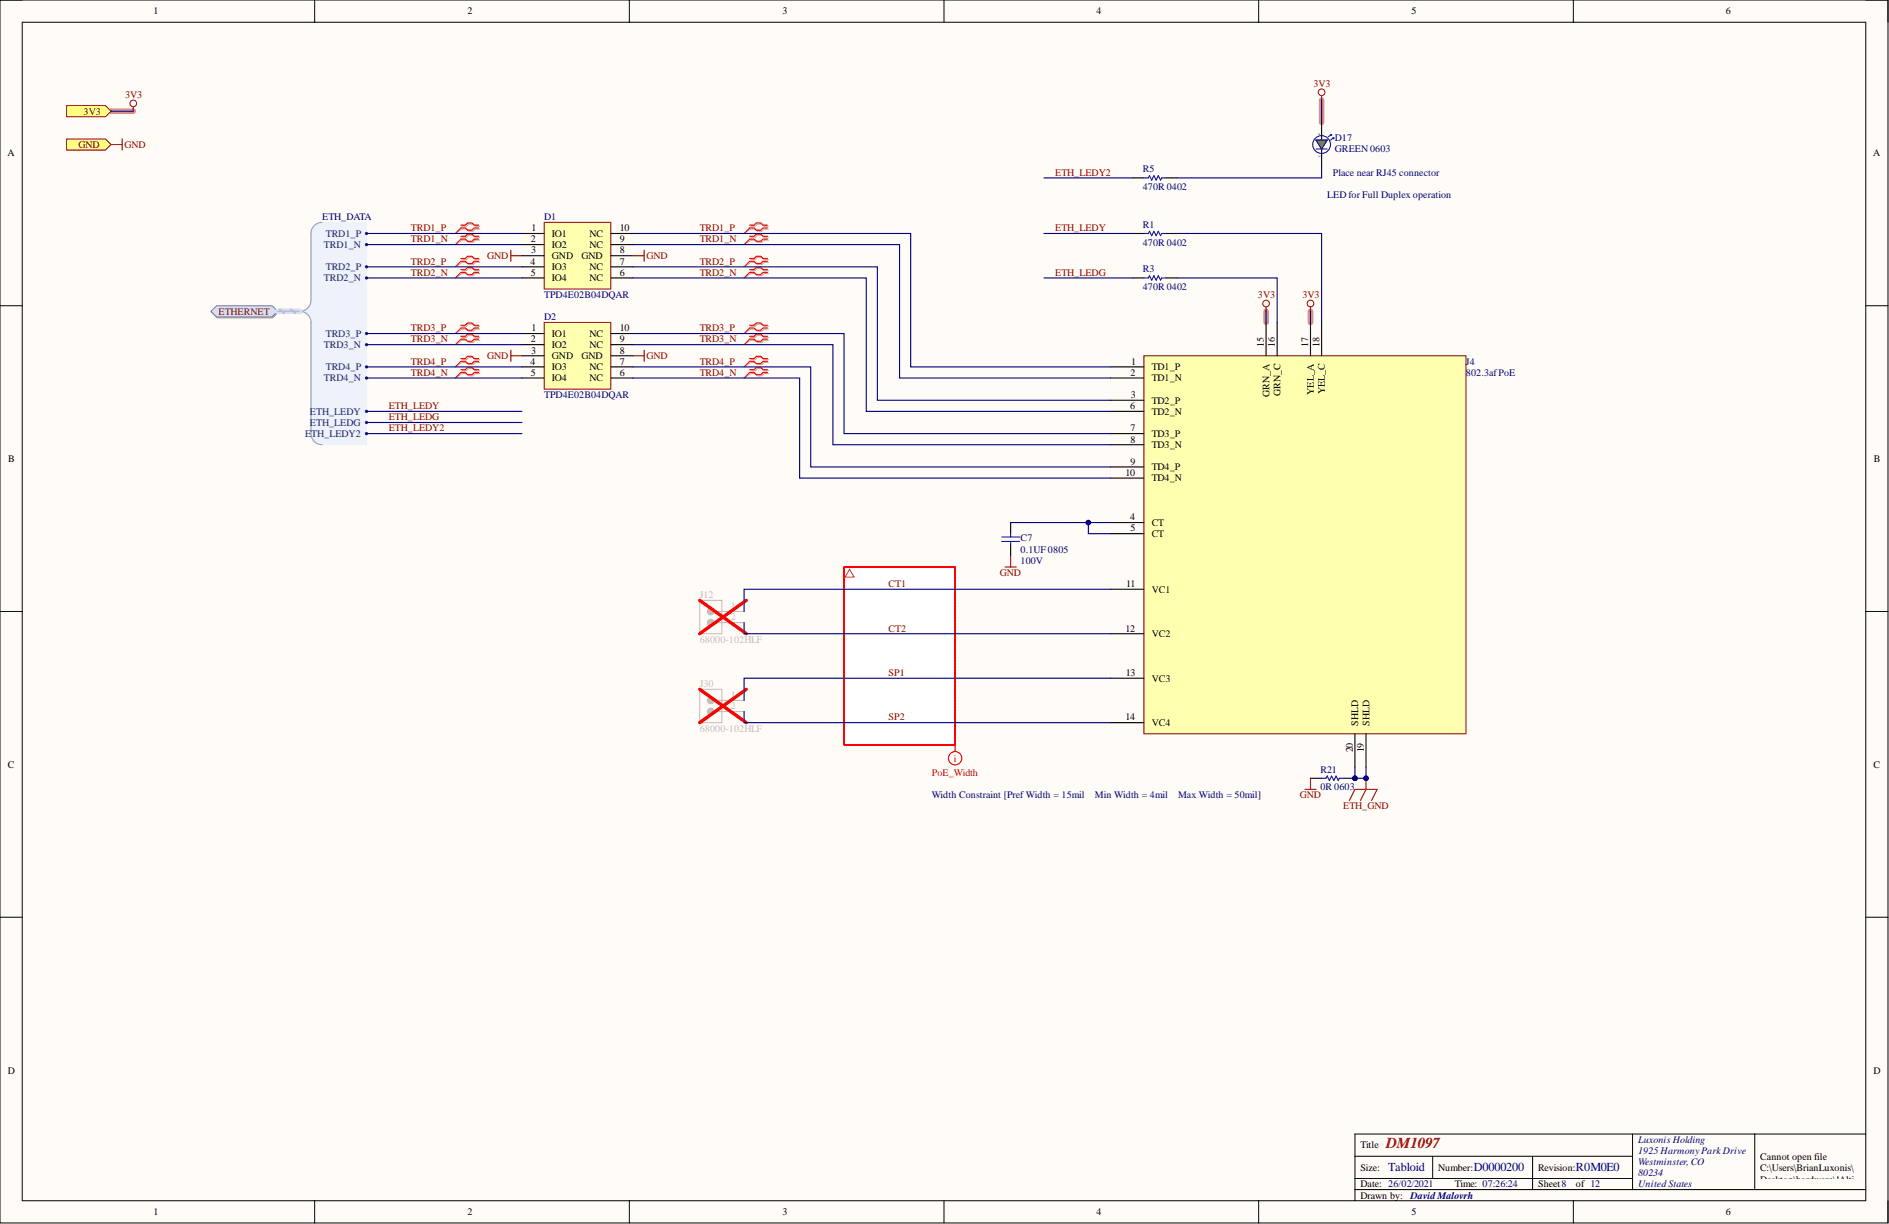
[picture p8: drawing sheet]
<svg xmlns="http://www.w3.org/2000/svg" width="431mm" height="279mm" viewBox="0 0 431 279" stroke-linecap="round" stroke-linejoin="round" font-family="sans-serif">
<path d="M0 0h431.2v279.2h-431.2z" fill-rule="evenodd" fill="#fffcf8"/>
<path d="M0 0h431.2v279.2h-431.2z" fill="none" stroke="#000" stroke-width=".23"/>
<path d="M5.1 5.1h421v269h-421z" fill-rule="evenodd" fill="#fffcf8"/>
<g fill="none" stroke="#000" stroke-width=".23">
<path d="M0 0h5.1M5.1 5.1h421v269h-421zM71.9 0v5.1M143.7 0v5.1M215.6 0v5.1M287.5 0v5.1M359.3 0v5.1M426.1 0h5.1v5.1M0 69.8h5.1M426.1 69.8h5.1M0 139.6h5.1M426.1 139.6h5.1"/>
<path d="M0 209.4h5.1M426.1 209.4h5.1M71.9 274.1v5.1M143.7 274.1v5.1M215.6 274.1v5.1M287.5 274.1v5.1M359.3 274.1v5.1M431.2 274.1v5.1"/>
</g>
<path d="M192.8 129.4h25.3v40.6h-25.3z" fill-rule="evenodd" fill="#fff"/>
<path d="M25.4 25.4h5M301.9 22.8v5.1M289.2 71.1v2.5M299.3 71.1v2.5" fill="none" stroke="#ec768e" stroke-width="1.3"/>
<path d="M372.9 258.9v12.7M400.8 258.9v12.7M426.1 258.9h-116.6v15.2M309.5 263.9h63.4M309.5 271.6h116.6M309.5 269h63.4M327.2 263.9v5.1M350 263.9v7.7" fill="none" stroke="#000" stroke-width=".23"/>
<g fill="none" stroke="#d0a19e" stroke-width=".25">
<path d="M105.5 51.6h1l.5-.5h1.1l.5 .5h1M105.5 52.3h1l.5 .5h1.1l.5-.5h1M105.5 54.2h1l.5-.5h1.1l.5 .5h1M105.5 54.8h1l.5 .5h1.1l.5-.5h1M105.5 59.3h1l.5-.5h1.1l.5 .5h1M105.5 59.9h1l.5 .5h1.1l.5-.5h1M105.5 61.8h1l.5-.5h1.1l.5 .5h1M105.5 62.4h1l.5 .5h1.1l.5-.5h1M105.5 74.5h1l.5-.5h1.1l.5 .5h1M105.5 75.1h1l.5 .5h1.1l.5-.5h1M105.5 77h1l.5-.5h1.1l.5 .5h1M105.5 77.7h1l.5 .5h1.1l.5-.5h1"/>
<path d="M105.5 82.1h1l.5-.5h1.1l.5 .5h1M105.5 82.7h1l.5 .5h1.1l.5-.5h1M105.5 84.6h1l.5-.5h1.1l.5 .5h1M105.5 85.3h1l.5 .5h1.1l.5-.5h1"/>
</g>
<path d="M105.5 52.3l-1.5 1M105.5 54.8l-1.5 1M105.5 59.9l-1.5 1M105.5 62.4l-1.5 1M105.5 75.1l-1.5 1M105.5 77.7l-1.5 1M105.5 82.7l-1.5 1.1M105.5 85.3l-1.5 1" fill="none" stroke="#d0a19e" stroke-width=".23"/>
<g fill="none" stroke="#f00" stroke-width=".25">
<path d="M105.3 51.4h1l.5-.5h1l.5 .5h1M105.3 52h1l.5 .5h1l.5-.5h1M105.3 53.9h1l.5-.5h1l.5 .5h1M105.3 54.6h1l.5 .5h1l.5-.5h1M105.3 59h1l.5-.5h1l.5 .5h1M105.3 59.6h1l.5 .5h1l.5-.5h1M105.3 61.5h1l.5-.5h1l.5 .5h1M105.3 62.2h1l.5 .5h1l.5-.5h1M105.3 74.2h1l.5-.5h1l.5 .5h1M105.3 74.9h1l.5 .5h1l.5-.5h1M105.3 76.8h1l.5-.5h1l.5 .5h1M105.3 77.4h1l.5 .5h1l.5-.5h1"/>
<path d="M105.3 81.8h1l.5-.5h1l.5 .5h1M105.3 82.5h1l.5 .5h1l.5-.5h1M105.3 84.4h1l.5-.5h1l.5 .5h1M105.3 85h1l.5 .5h1l.5-.5h1"/>
</g>
<path d="M105.3 52l-1.3 1.3M105.3 54.6l-1.3 1.2M105.3 59.6l-1.3 1.3M105.3 62.2l-1.3 1.2M105.3 74.9l-1.3 1.2M105.3 77.4l-1.3 1.3M105.3 82.5l-1.3 1.3M105.3 85l-1.3 1.3" fill="none" stroke="#f00" stroke-width=".23"/>
<path d="M49.6 70h12.7l1.2 1.3-1.2 1.3h-12.7l-1.3-1.3z" fill-rule="evenodd" fill="#bac0ca"/>
<path d="M49.6 70h12.7l1.2 1.3-1.2 1.3h-12.7l-1.3-1.3z" fill="none" stroke="#a6acb6" stroke-width=".23"/>
<path d="M49.5 69.8h12.6l1.3 1.3-1.3 1.2h-12.6l-1.3-1.2z" fill-rule="evenodd" fill="#d5e4ff"/>
<path d="M49.5 69.8h12.6l1.3 1.3-1.3 1.2h-12.6l-1.3-1.2z" fill="none" stroke="#71809b" stroke-width=".23"/>
<path d="M299.3 177.7v2.5M298 180.2h2.6" fill="none" stroke="#800000" stroke-width=".25"/>
<path d="M15.2 31.7h8.9l1.3 1.3-1.3 1.3h-8.9z" fill-rule="evenodd" fill="#ffff80"/>
<path d="M15.2 31.7h8.9l1.3 1.3-1.3 1.3h-8.9z" fill="none" stroke="#800000" stroke-width=".23"/>
<path d="M25.4 33h2.5M27.9 31.7v2.6M116.7 57.1v2.5M116.7 58.4h2.5" fill="none" stroke="#800000" stroke-width=".25"/>
<path d="M258.7 53.3h2.6M266.3 53.3h2.6M258.7 63.4h2.6M266.3 63.4h2.6M230.8 119.3v2.5M230.8 124.4v2.5" fill="none" stroke="#000" stroke-width=".25"/>
<path d="M261.3 53.3h1l.2-.5 .5 1 .6-1 .5 1 .5-1 .5 1 .2-.5h1M261.3 63.4h1l.2-.5 .5 1.1 .6-1.1 .5 1.1 .5-1.1 .5 1.1 .2-.6h1M228.8 122.6h4.1M228.8 123.6h4.1M230.8 121.8v.8M230.8 123.6v.8" fill="none" stroke="#00f" stroke-width=".25"/>
<path d="M15.2 24.1h8.9l1.3 1.3-1.3 1.2h-8.9z" fill-rule="evenodd" fill="#ffff80"/>
<path d="M15.2 24.1h8.9l1.3 1.3-1.3 1.2h-8.9z" fill="none" stroke="#800000" stroke-width=".23"/>
<path d="M192.7 169.8l.1 .2zM192.7 169.4l.1 .3zM192.7 169.1l.1 .3zM192.7 168.8l.1 .2zM192.7 168.4l.1 .3zM192.7 168.1l.1 .2zM192.7 167.8l.1 .2zM192.7 167.4l.1 .3zM192.7 167.1l.1 .2zM192.7 166.7l.1 .3zM192.7 166.4l.1 .3zM192.7 166.1l.1 .2zM192.7 165.7l.1 .3zM192.7 165.4l.1 .2zM192.7 165l.1 .3zM192.7 164.7l.1 .3zM192.7 164.4l.1 .2zM192.7 164l.1 .3zM192.7 163.7l.1 .2zM192.7 163.4l.1 .2zM192.7 163l.1 .3zM192.7 162.7l.1 .2zM192.7 162.3l.1 .3zM192.7 162l.1 .3zM192.7 161.7l.1 .2zM192.7 161.3l.1 .3zM192.7 161l.1 .2zM192.7 160.6l.1 .3zM192.7 160.3l.1 .3zM192.7 160l.1 .2zM192.7 159.6l.1 .3zM192.7 159.3l.1 .2zM192.7 159l.1 .2zM192.7 158.6l.1 .3zM192.7 158.3l.1 .2zM192.7 157.9l.1 .3zM192.7 157.6l.1 .3zM192.7 157.3l.1 .2zM192.7 156.9l.1 .3zM192.7 156.6l.1 .2zM192.7 156.2l.1 .3zM192.7 155.9l.1 .3zM192.7 155.6l.1 .2zM192.7 155.2l.1 .3zM192.7 154.9l.1 .2zM192.7 154.6l.1 .2zM192.7 154.2l.1 .3zM192.7 153.9l.1 .2zM192.7 153.5l.1 .3zM192.7 153.2l.1 .3zM192.7 152.9l.1 .2zM192.7 152.5l.1 .3zM192.7 152.2l.1 .2zM192.7 151.9l.1 .2zM192.7 151.5l.1 .3zM192.7 151.2l.1 .2zM192.7 150.8l.1 .3zM192.7 150.5l.1 .3zM192.7 150.2l.1 .2zM192.7 149.8l.1 .3zM192.7 149.5l.1 .2zM192.7 149.1l.1 .3zM192.7 148.8l.1 .3zM192.7 148.5l.1 .2zM192.7 148.1l.1 .3zM192.7 147.8l.1 .2zM192.7 147.5l.1 .2zM192.7 147.1l.1 .3zM192.7 146.8l.1 .2zM192.7 146.4l.1 .3zM192.7 146.1l.1 .3zM192.7 145.8l.1 .2zM192.7 145.4l.1 .3zM192.7 145.1l.1 .2zM192.7 144.7l.1 .3zM192.7 144.4l.1 .3zM192.7 144.1l.1 .2zM192.7 143.7l.1 .3zM192.7 143.4l.1 .2zM192.7 143.1l.1 .2zM192.7 142.7l.1 .3zM192.7 142.4l.1 .2zM192.7 142l.1 .3zM192.7 141.7l.1 .3zM192.7 141.4l.1 .2zM192.7 141l.1 .3zM192.7 140.7l.1 .2zM192.7 140.3l.1 .3zM192.7 140l.1 .3zM192.7 139.7l.1 .2zM192.7 139.3l.1 .3zM192.7 139l.1 .2zM192.7 138.7l.1 .2zM192.7 138.3l.1 .3zM192.7 138l.1 .2zM192.7 137.6l.1 .3zM192.7 137.3l.1 .3zM192.7 137l.1 .2zM192.7 136.6l.1 .3zM192.7 136.3l.1 .2zM192.7 135.9l.1 .3zM192.7 135.6l.1 .3zM192.7 135.3l.1 .2zM192.7 134.9l.1 .3zM192.7 134.6l.1 .2zM192.7 134.3l.1 .2zM192.7 133.9l.1 .3zM192.7 133.6l.1 .2zM192.7 133.2l.1 .3zM192.7 132.9l.1 .3zM192.7 132.6l.1 .2zM192.7 132.2l.1 .3zM192.7 131.9l.1 .2zM192.7 131.5l.1 .3zM192.7 131.2l.1 .3zM192.7 130.9l.1 .2zM192.7 130.5l.1 .3zM192.7 130.2l.1 .2zM192.7 129.9l.1 .2zM192.7 129.5l.1 .3zM192.8 129.4l.2 .1zM193.1 129.4l.3 .1zM193.5 129.4l.2 .1zM193.8 129.4l.2 .1zM194.1 129.4l.3 .1zM194.5 129.4l.2 .1zM194.8 129.4l.3 .1zM195.1 129.4l.3 .1zM195.5 129.4l.2 .1zM195.8 129.4l.3 .1zM196.2 129.4l.2 .1zM196.5 129.4l.3 .1zM196.8 129.4l.3 .1zM197.2 129.4l.2 .1zM197.5 129.4l.3 .1zM197.9 129.4l.2 .1zM198.2 129.4l.2 .1zM198.5 129.4l.3 .1zM198.9 129.4l.2 .1zM199.2 129.4l.3 .1zM199.5 129.4l.3 .1zM199.9 129.4l.2 .1zM200.2 129.4l.3 .1zM200.6 129.4l.2 .1zM200.9 129.4l.3 .1zM201.2 129.4l.3 .1zM201.6 129.4l.2 .1zM201.9 129.4l.3 .1zM202.2 129.4l.3 .1zM202.6 129.4l.2 .1zM202.9 129.4l.3 .1zM203.3 129.4l.2 .1zM203.6 129.4l.3 .1zM203.9 129.4l.3 .1zM204.3 129.4l.2 .1zM204.6 129.4l.3 .1zM205 129.4l.2 .1zM205.3 129.4l.2 .1zM205.6 129.4l.3 .1zM206 129.4l.2 .1zM206.3 129.4l.3 .1zM206.6 129.4l.3 .1zM207 129.4l.2 .1zM207.3 129.4l.3 .1zM207.7 129.4l.2 .1zM208 129.4l.3 .1zM208.3 129.4l.3 .1zM208.7 129.4l.2 .1zM209 129.4l.3 .1zM209.4 129.4l.2 .1zM209.7 129.4l.2 .1zM210 129.4l.3 .1zM210.4 129.4l.2 .1zM210.7 129.4l.3 .1zM211 129.4l.3 .1zM211.4 129.4l.2 .1zM211.7 129.4l.3 .1zM212.1 129.4l.2 .1zM212.4 129.4l.2 .1zM212.7 129.4l.3 .1zM213.1 129.4l.2 .1zM213.4 129.4l.3 .1zM213.7 129.4l.3 .1zM214.1 129.4l.2 .1zM214.4 129.4l.3 .1zM214.8 129.4l.2 .1zM215.1 129.4l.3 .1zM215.4 129.4l.3 .1zM215.8 129.4l.2 .1zM216.1 129.4l.3 .1zM216.5 129.4l.2 .1zM216.8 129.4l.2 .1zM217.1 129.4l.3 .1zM217.5 129.4l.2 .1zM217.8 129.4l.3 .1zM218.1 129.4l.1 .3zM218.1 129.8l.1 .2zM218.1 130.1l.1 .3zM218.1 130.4l.1 .3zM218.1 130.8l.1 .2zM218.1 131.1l.1 .3zM218.1 131.5l.1 .2zM218.1 131.8l.1 .3zM218.1 132.1l.1 .3zM218.1 132.5l.1 .2zM218.1 132.8l.1 .3zM218.1 133.2l.1 .2zM218.1 133.5l.1 .2zM218.1 133.8l.1 .3zM218.1 134.2l.1 .2zM218.1 134.5l.1 .3zM218.1 134.8l.1 .3zM218.1 135.2l.1 .2zM218.1 135.5l.1 .3zM218.1 135.9l.1 .2zM218.1 136.2l.1 .3zM218.1 136.5l.1 .3zM218.1 136.9l.1 .2zM218.1 137.2l.1 .3zM218.1 137.6l.1 .2zM218.1 137.9l.1 .2zM218.1 138.2l.1 .3zM218.1 138.6l.1 .2zM218.1 138.9l.1 .3zM218.1 139.2l.1 .3zM218.1 139.6l.1 .2zM218.1 139.9l.1 .3zM218.1 140.3l.1 .2zM218.1 140.6l.1 .3zM218.1 140.9l.1 .3zM218.1 141.3l.1 .2zM218.1 141.6l.1 .3zM218.1 142l.1 .2zM218.1 142.3l.1 .2zM218.1 142.6l.1 .3zM218.1 143l.1 .2zM218.1 143.3l.1 .3zM218.1 143.6l.1 .3zM218.1 144l.1 .2zM218.1 144.3l.1 .3zM218.1 144.7l.1 .2zM218.1 145l.1 .3zM218.1 145.3l.1 .3zM218.1 145.7l.1 .2zM218.1 146l.1 .3zM218.1 146.4l.1 .2zM218.1 146.7l.1 .2zM218.1 147l.1 .3zM218.1 147.4l.1 .2zM218.1 147.7l.1 .3zM218.1 148l.1 .3zM218.1 148.4l.1 .2zM218.1 148.7l.1 .3zM218.1 149.1l.1 .2zM218.1 149.4l.1 .3zM218.1 149.7l.1 .3zM218.1 150.1l.1 .2zM218.1 150.4l.1 .3zM218.1 150.8l.1 .2zM218.1 151.1l.1 .2zM218.1 151.4l.1 .3zM218.1 151.8l.1 .2zM218.1 152.1l.1 .3zM218.1 152.4l.1 .3zM218.1 152.8l.1 .2zM218.1 153.1l.1 .3zM218.1 153.5l.1 .2zM218.1 153.8l.1 .2zM218.1 154.1l.1 .3zM218.1 154.5l.1 .2zM218.1 154.8l.1 .3zM218.1 155.1l.1 .3zM218.1 155.5l.1 .2zM218.1 155.8l.1 .3zM218.1 156.2l.1 .2zM218.1 156.5l.1 .3zM218.1 156.8l.1 .3zM218.1 157.2l.1 .2zM218.1 157.5l.1 .3zM218.1 157.9l.1 .2zM218.1 158.2l.1 .2zM218.1 158.5l.1 .3zM218.1 158.9l.1 .2zM218.1 159.2l.1 .3zM218.1 159.5l.1 .3zM218.1 159.9l.1 .2zM218.1 160.2l.1 .3zM218.1 160.6l.1 .2zM218.1 160.9l.1 .3zM218.1 161.2l.1 .3zM218.1 161.6l.1 .2zM218.1 161.9l.1 .3zM218.1 162.3l.1 .2zM218.1 162.6l.1 .2zM218.1 162.9l.1 .3zM218.1 163.3l.1 .2zM218.1 163.6l.1 .3zM218.1 163.9l.1 .3zM218.1 164.3l.1 .2zM218.1 164.6l.1 .3zM218.1 165l.1 .2zM218.1 165.3l.1 .3zM218.1 165.6l.1 .3zM218.1 166l.1 .2zM218.1 166.3l.1 .3zM218.1 166.7l.1 .2zM218.1 167l.1 .2zM218.1 167.3l.1 .3zM218.1 167.7l.1 .2zM218.1 168l.1 .3zM218.1 168.3l.1 .3zM218.1 168.7l.1 .2zM218.1 169l.1 .3zM218.1 169.4l.1 .2zM218.1 169.7l.1 .3zM217.9 170l.2 .1zM217.6 170l.2 .1zM217.2 170l.3 .1zM216.9 170l.2 .1zM216.5 170l.3 .1zM216.2 170l.3 .1zM215.9 170l.2 .1zM215.5 170l.3 .1zM215.2 170l.2 .1zM214.8 170l.3 .1zM214.5 170l.3 .1zM214.2 170l.2 .1zM213.8 170l.3 .1zM213.5 170l.2 .1zM213.2 170l.2 .1zM212.8 170l.3 .1zM212.5 170l.2 .1zM212.1 170l.3 .1zM211.8 170l.3 .1zM211.5 170l.2 .1zM211.1 170l.3 .1zM210.8 170l.2 .1zM210.5 170l.2 .1zM210.1 170l.3 .1zM209.8 170l.2 .1zM209.4 170l.3 .1zM209.1 170l.3 .1zM208.8 170l.2 .1zM208.4 170l.3 .1zM208.1 170l.2 .1zM207.7 170l.3 .1zM207.4 170l.3 .1zM207.1 170l.2 .1zM206.7 170l.3 .1zM206.4 170l.2 .1zM206.1 170l.2 .1zM205.7 170l.3 .1zM205.4 170l.2 .1zM205 170l.3 .1zM204.7 170l.3 .1zM204.4 170l.2 .1zM204 170l.3 .1zM203.7 170l.2 .1zM203.3 170l.3 .1zM203 170l.3 .1zM202.7 170l.2 .1zM202.3 170l.3 .1zM202 170l.2 .1zM201.7 170l.2 .1zM201.3 170l.3 .1zM201 170l.2 .1zM200.6 170l.3 .1zM200.3 170l.3 .1zM200 170l.2 .1zM199.6 170l.3 .1zM199.3 170l.2 .1zM199 170l.2 .1zM198.6 170l.3 .1zM198.3 170l.2 .1zM197.9 170l.3 .1zM197.6 170l.3 .1zM197.3 170l.2 .1zM196.9 170l.3 .1zM196.6 170l.2 .1zM196.2 170l.3 .1zM195.9 170l.3 .1zM195.6 170l.2 .1zM195.2 170l.3 .1zM194.9 170l.2 .1zM194.6 170l.2 .1zM194.2 170l.3 .1zM193.9 170l.2 .1zM193.5 170l.3 .1zM193.2 170l.3 .1zM192.9 170l.2 .1z" fill="#f00" stroke="#f00" stroke-width=".23"/>
<path d="M194 129.9l1.1 1.8h-2.1z" fill="none" stroke="#f33" stroke-width=".23"/>
<g fill="none" stroke="#f00" stroke-width=".25">
<path d="M218.1 170v1.6"/>
<circle cx="218.1" cy="173.1" r="1.52"/>
</g>
<path d="M124.3 50.8h15.2v15.2h-15.2z" fill-rule="evenodd" fill="#ffffb0"/>
<path d="M124.3 50.8h15.2v15.2h-15.2z" fill="none" stroke="#800000" stroke-width=".23"/>
<path d="M119.2 53.3h5.1M119.2 55.8h5.1M119.2 58.4h5.1M139.5 53.3h5.1M139.5 55.8h5.1M139.5 58.4h5.1M119.2 60.9h5.1M119.2 63.4h5.1M139.5 60.9h5.1M139.5 63.4h5.1" fill="none" stroke="#000" stroke-width=".25"/>
<path d="M124.3 73.6h15.2v15.2h-15.2z" fill-rule="evenodd" fill="#ffffb0"/>
<path d="M124.3 73.6h15.2v15.2h-15.2z" fill="none" stroke="#800000" stroke-width=".23"/>
<path d="M119.2 76.1h5.1M119.2 78.7h5.1M139.5 76.1h5.1M139.5 78.7h5.1M119.2 81.2h5.1M119.2 83.8h5.1M119.2 86.3h5.1M139.5 81.2h5.1M139.5 83.8h5.1M139.5 86.3h5.1" fill="none" stroke="#000" stroke-width=".25"/>
<path d="M72.3 51.1l1.3-.3h10.1v50.7h-10.1l-1.3-.3-1-1-.3-1.2v-26l-.6-1.1-1.3-.8 1.3-.9 .6-1v-15.9l.3-1.3z" fill-rule="evenodd" fill="#edf2fb"/>
<path d="M72.3 51.1l1.3-.3h10.1v50.7h-10.1l-1.3-.3-1-1-.3-1.2v-26l-.6-1.1-1.3-.8 1.3-.9 .6-1v-15.9l.3-1.3z" fill="none" stroke="#edf2fb" stroke-width=".23"/>
<path d="M73.6 50.8a2.54 2.54 0 0 0-2.6 2.5v15.2a2.53 2.53 0 0 1-2.5 2.6 2.53 2.53 0 0 1 2.5 2.5v25.4a2.53 2.53 0 0 0 2.6 2.5" fill="none" stroke="#8f9ec9" stroke-width=".25"/>
<circle cx="83.7" cy="53.3" r=".25" fill="#003a70"/>
<circle cx="83.7" cy="53.3" r=".25" fill="none" stroke="#003a70" stroke-width=".23"/>
<circle cx="83.7" cy="55.8" r=".25" fill="#003a70"/>
<circle cx="83.7" cy="55.8" r=".25" fill="none" stroke="#003a70" stroke-width=".23"/>
<circle cx="83.7" cy="60.9" r=".25" fill="#003a70"/>
<circle cx="83.7" cy="60.9" r=".25" fill="none" stroke="#003a70" stroke-width=".23"/>
<circle cx="83.7" cy="63.4" r=".25" fill="#003a70"/>
<circle cx="83.7" cy="63.4" r=".25" fill="none" stroke="#003a70" stroke-width=".23"/>
<circle cx="83.7" cy="76.1" r=".25" fill="#003a70"/>
<circle cx="83.7" cy="76.1" r=".25" fill="none" stroke="#003a70" stroke-width=".23"/>
<circle cx="83.7" cy="78.7" r=".25" fill="#003a70"/>
<circle cx="83.7" cy="78.7" r=".25" fill="none" stroke="#003a70" stroke-width=".23"/>
<circle cx="83.7" cy="83.8" r=".25" fill="#003a70"/>
<circle cx="83.7" cy="83.8" r=".25" fill="none" stroke="#003a70" stroke-width=".23"/>
<circle cx="83.7" cy="86.3" r=".25" fill="#003a70"/>
<circle cx="83.7" cy="86.3" r=".25" fill="none" stroke="#003a70" stroke-width=".23"/>
<circle cx="83.7" cy="96.4" r=".25" fill="#003a70"/>
<circle cx="83.7" cy="96.4" r=".25" fill="none" stroke="#003a70" stroke-width=".23"/>
<circle cx="83.7" cy="93.9" r=".25" fill="#003a70"/>
<circle cx="83.7" cy="93.9" r=".25" fill="none" stroke="#003a70" stroke-width=".23"/>
<circle cx="83.7" cy="99" r=".25" fill="#003a70"/>
<circle cx="83.7" cy="99" r=".25" fill="none" stroke="#003a70" stroke-width=".23"/>
<g fill="none" stroke="#d0a19e" stroke-width=".25">
<path d="M171.5 51.6h1l.5-.5h1l.5 .5h1M171.5 52.3h1l.5 .5h1l.5-.5h1M171.5 54.2h1l.5-.5h1l.5 .5h1M171.5 54.8h1l.5 .5h1l.5-.5h1M171.5 59.3h1l.5-.5h1l.5 .5h1M171.5 59.9h1l.5 .5h1l.5-.5h1M171.5 61.8h1l.5-.5h1l.5 .5h1M171.5 62.4h1l.5 .5h1l.5-.5h1M171.5 74.5h1l.5-.5h1l.5 .5h1M171.5 75.1h1l.5 .5h1l.5-.5h1M171.5 77h1l.5-.5h1l.5 .5h1M171.5 77.7h1l.5 .5h1l.5-.5h1"/>
<path d="M171.5 82.1h1l.5-.5h1l.5 .5h1M171.5 82.7h1l.5 .5h1l.5-.5h1M171.5 84.6h1l.5-.5h1l.5 .5h1M171.5 85.3h1l.5 .5h1l.5-.5h1"/>
</g>
<path d="M171.5 52.3l-1.5 1M171.5 54.8l-1.5 1M171.5 59.9l-1.5 1M171.5 62.4l-1.5 1M171.5 75.1l-1.5 1M171.5 77.7l-1.5 1M171.5 82.7l-1.5 1.1M171.5 85.3l-1.5 1" fill="none" stroke="#d0a19e" stroke-width=".23"/>
<g fill="none" stroke="#f00" stroke-width=".25">
<path d="M171.2 51.4h1l.5-.5h1.1l.5 .5h1M171.2 52h1l.5 .5h1.1l.5-.5h1M171.2 53.9h1l.5-.5h1.1l.5 .5h1M171.2 54.6h1l.5 .5h1.1l.5-.5h1M171.2 59h1l.5-.5h1.1l.5 .5h1M171.2 59.6h1l.5 .5h1.1l.5-.5h1M171.2 61.5h1l.5-.5h1.1l.5 .5h1M171.2 62.2h1l.5 .5h1.1l.5-.5h1M171.2 74.2h1l.5-.5h1.1l.5 .5h1M171.2 74.9h1l.5 .5h1.1l.5-.5h1M171.2 76.8h1l.5-.5h1.1l.5 .5h1M171.2 77.4h1l.5 .5h1.1l.5-.5h1"/>
<path d="M171.2 81.8h1l.5-.5h1.1l.5 .5h1M171.2 82.5h1l.5 .5h1.1l.5-.5h1M171.2 84.4h1l.5-.5h1.1l.5 .5h1M171.2 85h1l.5 .5h1.1l.5-.5h1"/>
</g>
<path d="M171.2 52l-1.2 1.3M171.2 54.6l-1.2 1.2M171.2 59.6l-1.2 1.3M171.2 62.2l-1.2 1.2M171.2 74.9l-1.2 1.2M171.2 77.4l-1.2 1.3M171.2 82.5l-1.2 1.3M171.2 85l-1.2 1.3" fill="none" stroke="#f00" stroke-width=".23"/>
<path d="M144.6 58.4h2.5M147.1 57.1v2.5M116.7 79.9v2.6M147.1 79.9v2.6M116.7 81.2h2.5M144.6 81.2h2.5M229.6 129.4h2.5M230.8 126.9v2.5" fill="none" stroke="#800000" stroke-width=".25"/>
<path d="M258.7 40.6h2.6M266.3 40.6h2.6" fill="none" stroke="#000" stroke-width=".25"/>
<path d="M261.3 40.6h1l.2-.5 .5 1 .6-1 .5 1 .5-1 .5 1 .2-.5h1" fill="none" stroke="#00f" stroke-width=".25"/>
<circle cx="301.9" cy="33" r="2.03" fill="#ffffe8"/>
<circle cx="301.9" cy="33" r="2.03" fill="none" stroke="#000080" stroke-width=".23"/>
<path d="M301.9 27.9v4.1M301.9 34v4.1" fill="none" stroke="#000" stroke-width=".25"/>
<path d="M300.6 32h2.5l-1.2 2zM300.6 34h2.5M303.9 30.7h.2M304.1 30.7l-.7 .5M304.1 30.7v.3M304.4 31.5h.2M304.6 31.5l-.7 .5M304.6 31.5v.2" fill="none" stroke="#00f" stroke-width=".25"/>
<path d="M300.6 32h2.5l-1.2 2z" fill="#0f0"/>
<path d="M300.6 32h2.5l-1.2 2z" fill="none" stroke="#00f" stroke-width=".23"/>
<path d="M159.8 137h5.1v7.7h-5.1zM164.9 139.6h5.1M163.1 142.1h6.9" fill="none" stroke="#bfbebc" stroke-width=".25"/>
<circle cx="162.3" cy="142.1" r=".76" fill="#bfbebc"/>
<g fill="none" stroke="#bfbebc" stroke-width=".25">
<path d="M163.1 139.6h1.8"/>
<circle cx="162.3" cy="142.1" r=".76"/>
</g>
<circle cx="162.3" cy="139.6" r=".76" fill="#bfbebc"/>
<g fill="none" stroke="#bfbebc" stroke-width=".25">
<path d="M159.8 157.3h5.1v7.7h-5.1zM164.9 159.9h5.1M163.1 162.4h6.9"/>
<circle cx="162.3" cy="139.6" r=".76"/>
</g>
<path d="M159.8 137l10.7 7.7M170.5 137l-10.7 7.7" fill="none" stroke="#f00" stroke-width=".76"/>
<circle cx="162.3" cy="162.4" r=".76" fill="#bfbebc"/>
<g fill="none" stroke="#bfbebc" stroke-width=".25">
<path d="M163.1 159.9h1.8"/>
<circle cx="162.3" cy="162.4" r=".76"/>
</g>
<circle cx="162.3" cy="159.9" r=".76" fill="#bfbebc"/>
<circle cx="162.3" cy="159.9" r=".76" fill="none" stroke="#bfbebc" stroke-width=".25"/>
<path d="M159.8 157.3l10.7 7.7M170.5 157.3l-10.7 7.7" fill="none" stroke="#f00" stroke-width=".76"/>
<path d="M261.3 81.2h73.5v86.3h-73.5z" fill-rule="evenodd" fill="#ffffb0"/>
<g fill="none" stroke="#800000" stroke-width=".23">
<path d="M261.3 81.2h73.5v86.3h-73.5z"/>
<circle cx="30.4" cy="23.6" r=".76"/>
<circle cx="301.9" cy="21.1" r=".76"/>
<circle cx="289.2" cy="69.3" r=".76"/>
<circle cx="299.3" cy="69.3" r=".76"/>
</g>
<g fill="none" stroke="#000" stroke-width=".25">
<path d="M289.2 73.6v7.6M291.7 73.6v7.6M299.3 73.6v7.6M301.9 73.6v7.6M253.7 83.8h7.6M253.7 86.3h7.6M253.7 91.4h7.6M253.7 93.9h7.6M253.7 99h7.6M253.7 119.3h7.6M253.7 101.5h7.6M253.7 106.6h7.6"/>
<path d="M253.7 109.1h7.6M253.7 121.8h7.6M253.7 134.5h7.6M253.7 144.7h7.6M253.7 154.8h7.6M253.7 165h7.6M309.5 167.5v7.6M312 167.5v7.6"/>
</g>
<path d="M30.4 24.4v1M301.9 21.8v1M289.2 70v1.1M299.3 70v1.1" fill="none" stroke="#800000" stroke-width=".25"/>
<circle cx="309.5" cy="177.7" r=".51" fill="#000080"/>
<circle cx="309.5" cy="177.7" r=".51" fill="none" stroke="#000080" stroke-width=".23"/>
<path d="M306.9 177.7h2.6" fill="none" stroke="#000" stroke-width=".25"/>
<circle cx="309.5" cy="177.7" r=".51" fill="#000080"/>
<circle cx="309.5" cy="177.7" r=".51" fill="none" stroke="#000080" stroke-width=".23"/>
<path d="M299.3 177.7h2.6" fill="none" stroke="#000" stroke-width=".25"/>
<path d="M301.9 177.7h1l.2-.6 .5 1.1 .5-1.1 .5 1.1 .6-1.1 .5 1.1 .2-.5h1" fill="none" stroke="#00f" stroke-width=".25"/>
<path d="M312 177.7v2.5l-1.3 2.5M308.2 182.7l1.3-2.5h5l-1.2 2.5" fill="none" stroke="#800000" stroke-width=".25"/>
<circle cx="312" cy="177.7" r=".51" fill="#000080"/>
<circle cx="312" cy="177.7" r=".51" fill="none" stroke="#000080" stroke-width=".23"/>
<g fill="none" stroke="#000080" stroke-width=".25">
<path d="M25.4 25.4h5M83.7 55.8h35.5M83.7 53.3h35.5M144.6 55.8h60.9v30.5h48.2M144.6 53.3h63.4v30.5h45.7M83.7 78.7h35.5M83.7 76.1h35.5M83.7 63.4h35.5M83.7 60.9h35.5M144.6 78.7h45.6v22.8h63.5M144.6 76.1h48.2v22.9h60.9M144.6 63.4h53.3v30.5h55.8"/>
<path d="M144.6 60.9h55.8v30.5h53.3M299.3 71.1v2.5M83.7 99h35.5M83.7 96.4h35.5M83.7 93.9h35.5M83.7 86.3h35.5M83.7 83.8h35.5M144.6 86.3h38v22.8h71.1M144.6 83.8h40.6v22.8h68.5M230.8 119.3h17.8M253.7 134.5h-83.7v5.1M170 142.1v2.6h83.7"/>
<path d="M253.7 154.8h-83.7v5.1M170 162.4v2.6h83.7"/>
</g>
<path d="M63.4 71.1h5.1" fill="none" stroke="#cbdaff" stroke-width="1.3"/>
<path d="M63.9 70.6l1 .9M66.5 70.6l1 .9" fill="none" stroke="#adbce7" stroke-width=".38"/>
<path d="M63.4 71.1h5.1" fill="none" stroke="#adbce7" stroke-width=".25"/>
<circle cx="248.6" cy="119.3" r=".51" fill="#000080"/>
<circle cx="248.6" cy="119.3" r=".51" fill="none" stroke="#000080" stroke-width=".23"/>
<path d="M238.4 53.3h20.3M238.4 40.6h20.3M238.4 63.4h20.3M253.7 119.3h-5.1v2.5h5.1" fill="none" stroke="#000080" stroke-width=".25"/>
<circle cx="248.6" cy="119.3" r=".51" fill="#000080"/>
<circle cx="248.6" cy="119.3" r=".51" fill="none" stroke="#000080" stroke-width=".23"/>
<path d="M301.9 38.1v2.5h-33M268.9 53.3h33v20.3M268.9 63.4h22.8v10.2M309.5 175.1v2.6h2.5v-2.6" fill="none" stroke="#000080" stroke-width=".25"/>
<circle cx="309.5" cy="177.7" r=".51" fill="#000080"/>
<circle cx="309.5" cy="177.7" r=".51" fill="none" stroke="#000080" stroke-width=".23"/>
<circle cx="312" cy="177.7" r=".51" fill="#000080"/>
<circle cx="312" cy="177.7" r=".51" fill="none" stroke="#000080" stroke-width=".23"/>
<path d="M301.9 22.8v5.1M289.2 71.1v2.5" fill="none" stroke="#000080" stroke-width=".25"/>
<text font-size="3.5" fill="#800000" x="316.6" y="262.2">DM1097</text>
<g font-size="2.8" fill="#000080">
<text x="317.1" y="267.4">Tabloid</text>
<text x="336.6" y="267.4">D0000200</text>
<text x="359.9" y="267.4">R0M0E0</text>
</g>
<g font-size="2.3">
<text x="35.1" y="3.3">1</text>
<text x="106.8" y="3.3">2</text>
<text x="178.7" y="3.3">3</text>
<text x="250.4" y="3.3">4</text>
<text x="322.4" y="3.3">5</text>
<text x="394.2" y="3.3">6</text>
<text x="1.7" y="35.7">A</text>
<text x="427.8" y="35.7">A</text>
<text x="121.4" y="52.8">1</text>
<text x="141.5" y="52.8">10</text>
<text x="121.2" y="55.3">2</text>
<text x="121.3" y="57.9">3</text>
<text x="126.1" y="54.1">IO1</text>
<text x="126.1" y="56.6">IO2</text>
<text x="126.1" y="59.1">GND</text>
<text x="132.8" y="59.1">GND</text>
<text x="134.6" y="56.6">NC</text>
<text x="134.6" y="54.1">NC</text>
<text x="141.5" y="57.9">8</text>
<text x="141.5" y="55.3">9</text>
<text x="121.2" y="60.4">4</text>
<text x="121.2" y="62.9">5</text>
<text x="126.1" y="61.7">IO3</text>
<text x="126.1" y="64.2">IO4</text>
<text x="134.6" y="64.2">NC</text>
<text x="134.6" y="61.7">NC</text>
<text x="141.5" y="62.9">6</text>
<text x="141.5" y="60.4">7</text>
<text x="121.4" y="75.6">1</text>
<text x="126.1" y="76.9">IO1</text>
<text x="134.6" y="76.9">NC</text>
<text x="141.5" y="75.6">10</text>
<text x="121.2" y="83.2">4</text>
<text x="121.2" y="78.2">2</text>
<text x="121.3" y="80.7">3</text>
<text x="126.1" y="79.4">IO2</text>
<text x="126.1" y="82">GND</text>
<text x="132.8" y="82">GND</text>
<text x="134.6" y="79.4">NC</text>
<text x="141.5" y="83.2">7</text>
<text x="141.5" y="80.7">8</text>
<text x="141.5" y="78.2">9</text>
<text x="258.4" y="83.2">1</text>
<text x="288.7" y="79.2" transform="rotate(-90 288.7 79.2)">15</text>
<text x="291.2" y="79.2" transform="rotate(-90 291.2 79.2)">16</text>
<text x="298.8" y="79.2" transform="rotate(-90 298.8 79.2)">17</text>
<text x="301.3" y="79.2" transform="rotate(-90 301.3 79.2)">18</text>
<text x="121.2" y="85.8">5</text>
<text x="126.1" y="84.5">IO3</text>
<text x="126.1" y="87.1">IO4</text>
<text x="134.6" y="87.1">NC</text>
<text x="134.6" y="84.5">NC</text>
<text x="141.5" y="85.8">6</text>
<text x="258.2" y="85.8">2</text>
<text x="263" y="84.5">TD1_P</text>
<text x="263" y="87.1">TD1_N</text>
<text x="258.1" y="93.4">6</text>
<text x="258.3" y="90.9">3</text>
<text x="263" y="92.1">TD2_P</text>
<text x="263" y="94.7">TD2_N</text>
<text x="289.9" y="90.6" transform="rotate(-90 289.9 90.6)">GRN_A</text>
<text x="292.5" y="90.4" transform="rotate(-90 292.5 90.4)">GRN_C</text>
<text x="300.1" y="90.2" transform="rotate(-90 300.1 90.2)">YEL_A</text>
<text x="302.6" y="90" transform="rotate(-90 302.6 90)">YEL_C</text>
<text x="258.2" y="98.5">7</text>
<text x="258.2" y="101">8</text>
<text x="263" y="99.7">TD3_P</text>
<text x="1.9" y="105.5">B</text>
<text x="258.2" y="106.1">9</text>
<text x="263" y="102.3">TD3_N</text>
<text x="263" y="107.4">TD4_P</text>
<text x="428" y="105.5">B</text>
<text x="257" y="108.6">10</text>
<text x="263" y="109.9">TD4_N</text>
<text x="258.1" y="118.8">4</text>
<text x="258.2" y="121.3">5</text>
<text x="263" y="120">CT</text>
<text x="263" y="122.6">CT</text>
<text x="257.2" y="134">11</text>
<text x="263" y="135.3">VC1</text>
<text x="257" y="144.2">12</text>
<text x="263" y="145.4">VC2</text>
<text x="257.1" y="154.3">13</text>
<text x="263" y="155.6">VC3</text>
<text x="257" y="164.5">14</text>
<text x="263" y="165.7">VC4</text>
<text x="310.2" y="165.7" transform="rotate(-90 310.2 165.7)">SHLD</text>
<text x="312.8" y="165.7" transform="rotate(-90 312.8 165.7)">SHLD</text>
<text x="309" y="171.7" transform="rotate(-90 309 171.7)">20</text>
<text x="311.5" y="171.7" transform="rotate(-90 311.5 171.7)">19</text>
<text x="1.8" y="175.3">C</text>
<text x="427.9" y="175.3">C</text>
<text x="1.8" y="245.1">D</text>
<text x="427.9" y="245.1">D</text>
<text x="310.7" y="262.2">Title</text>
<text x="310.7" y="267.2">Size:</text>
<text x="328.5" y="267.2">Number:</text>
<text x="351.3" y="267.2">Revision:</text>
<text x="402" y="264.9">Cannot open file</text>
<text x="402" y="267.4">C:\Users\BrianLuxonis\</text>
<text x="402" y="269.9">Desktop\hardware\!Alti</text>
<text x="310.7" y="271">Date: 26/02/2021</text>
<text x="310.7" y="273.6">Drawn by:</text>
<text x="332.3" y="271">Time: 07:26:24</text>
<text x="351.3" y="271">Sheet8</text>
<text x="359.9" y="271">of 12</text>
<text x="402" y="272.5">um_Shared\Templates\L</text>
<text x="402" y="275">uxonis_Logo.png</text>
<text x="35.1" y="277.4">1</text>
<text x="106.8" y="277.4">2</text>
<text x="178.7" y="277.4">3</text>
<text x="250.4" y="277.4">4</text>
<text x="322.4" y="277.4">5</text>
<text x="394.2" y="277.4">6</text>
</g>
<g font-size="2.3" fill="#800000">
<text x="28.6" y="22.3">3V3</text>
<text x="300" y="19.8">3V3</text>
<text x="19.1" y="26.1">3V3</text>
<text x="17.9" y="33.8">GND</text>
<text x="28.4" y="33.8">GND</text>
<text x="241" y="40.1">ETH_LEDY2</text>
<text x="93.9" y="52.8">TRD1_P</text>
<text x="159.8" y="52.8">TRD1_P</text>
<text x="241" y="52.8">ETH_LEDY</text>
<text x="93.9" y="55.3">TRD1_N</text>
<text x="111.3" y="59.1">GND</text>
<text x="147.6" y="59.1">GND</text>
<text x="159.8" y="55.3">TRD1_N</text>
<text x="93.9" y="60.4">TRD2_P</text>
<text x="93.9" y="62.9">TRD2_N</text>
<text x="159.8" y="60.4">TRD2_P</text>
<text x="159.8" y="62.9">TRD2_N</text>
<text x="241" y="62.9">ETH_LEDG</text>
<text x="49.9" y="71.8">ETHERNET</text>
<text x="287.3" y="68">3V3</text>
<text x="297.5" y="68">3V3</text>
<text x="93.9" y="75.6">TRD3_P</text>
<text x="159.8" y="75.6">TRD3_P</text>
<text x="93.9" y="78.2">TRD3_N</text>
<text x="93.9" y="83.2">TRD4_P</text>
<text x="111.3" y="82">GND</text>
<text x="147.6" y="82">GND</text>
<text x="159.8" y="78.2">TRD3_N</text>
<text x="159.8" y="83.2">TRD4_P</text>
<text x="93.9" y="85.8">TRD4_N</text>
<text x="159.8" y="85.8">TRD4_N</text>
<text x="88.8" y="93.4">ETH_LEDY</text>
<text x="88.8" y="95.9">ETH_LEDG</text>
<text x="88.8" y="98.5">ETH_LEDY2</text>
<text x="228.4" y="131.5">GND</text>
<text x="202.9" y="134">CT1</text>
<text x="202.9" y="144.2">CT2</text>
<text x="202.9" y="154.3">SP1</text>
<text x="202.9" y="164.5">SP2</text>
<text x="296.9" y="182.2">GND</text>
<text x="306.8" y="184.8">ETH_GND</text>
</g>
<g font-size="2.3" fill="#000080">
<text x="304.9" y="32.1">D17</text>
<text x="304.9" y="34.7">GREEN0603</text>
<text x="261" y="39.3">R5</text>
<text x="304.4" y="40.1">Place near RJ45 connector</text>
<text x="261" y="43.4">470R 0402</text>
<text x="303.1" y="45.2">LED for Full Duplex operation</text>
<text x="73.6" y="50.3">ETH_DATA</text>
<text x="124.3" y="50.3">D1</text>
<text x="261" y="52">R1</text>
<text x="261" y="56.1">470R 0402</text>
<text x="261" y="62.2">R3</text>
<text x="124.3" y="68">TPD4E02B04DQAR</text>
<text x="261" y="66.2">470R 0402</text>
<text x="124.3" y="73.1">D2</text>
<text x="334.8" y="83.2">J4</text>
<text x="334.8" y="85.8">802.3afPoE</text>
<text x="124.3" y="90.9">TPD4E02B04DQAR</text>
<text x="233.1" y="123.6">C7</text>
<text x="233.1" y="128.7">100V</text>
<text x="233.1" y="126.1">0.1UF 0805</text>
<text x="301.6" y="176.4">R21</text>
<text x="212.8" y="182.2">Width Constraint [Pref Width = 15mil</text>
<text x="250.1" y="182.2">Min Width = 4mil</text>
<text x="269.1" y="182.2">Max Width = 50mil]</text>
<text x="301.6" y="180.4">0R 0603</text>
<text x="374.1" y="260.9">Luxonis Holding</text>
<text x="374.1" y="263.4">1925 HarmonyParkDrive</text>
<text x="374.1" y="266">Westminster, CO</text>
<text x="374.1" y="268.5">80234</text>
<text x="322.1" y="273.6">DavidMalovrh</text>
<text x="374.1" y="271">UnitedStates</text>
</g>
<g font-size="2.3" fill="#003a70">
<text x="74" y="56.6">TRD1_N</text>
<text x="74.4" y="54.1">TRD1_P</text>
<text x="74" y="64.2">TRD2_N</text>
<text x="74.4" y="61.7">TRD2_P</text>
<text x="74.4" y="76.9">TRD3_P</text>
<text x="74" y="79.4">TRD3_N</text>
<text x="74" y="87.1">TRD4_N</text>
<text x="74.4" y="84.5">TRD4_P</text>
<text x="70.8" y="94.7">ETH_LEDY</text>
<text x="69.7" y="99.7">ETH_LEDY2</text>
<text x="70.8" y="97.2">ETH_LEDG</text>
</g>
<g font-size="2.3" fill="#bfbebc">
<text x="159.8" y="136.5">J12</text>
<text x="166.9" y="141.6">2</text>
<text x="166.9" y="139.1">1</text>
<text x="159.8" y="146.7">68000-102HLF</text>
<text x="159.8" y="156.8">J30</text>
<text x="166.9" y="161.9">2</text>
<text x="166.9" y="159.4">1</text>
<text x="159.8" y="167">68000-102HLF</text>
</g>
<g font-size="2.3" fill="#f00">
<text x="217.9" y="173.8">i</text>
<text x="212.8" y="177.1">PoE_Width</text>
</g>
<g font-size=".7" fill="#000080">
<text x="301.1" y="30.7">A</text>
<text x="301.6" y="35.8" transform="rotate(-90 301.6 35.8)">C</text>
</g>
</svg>
